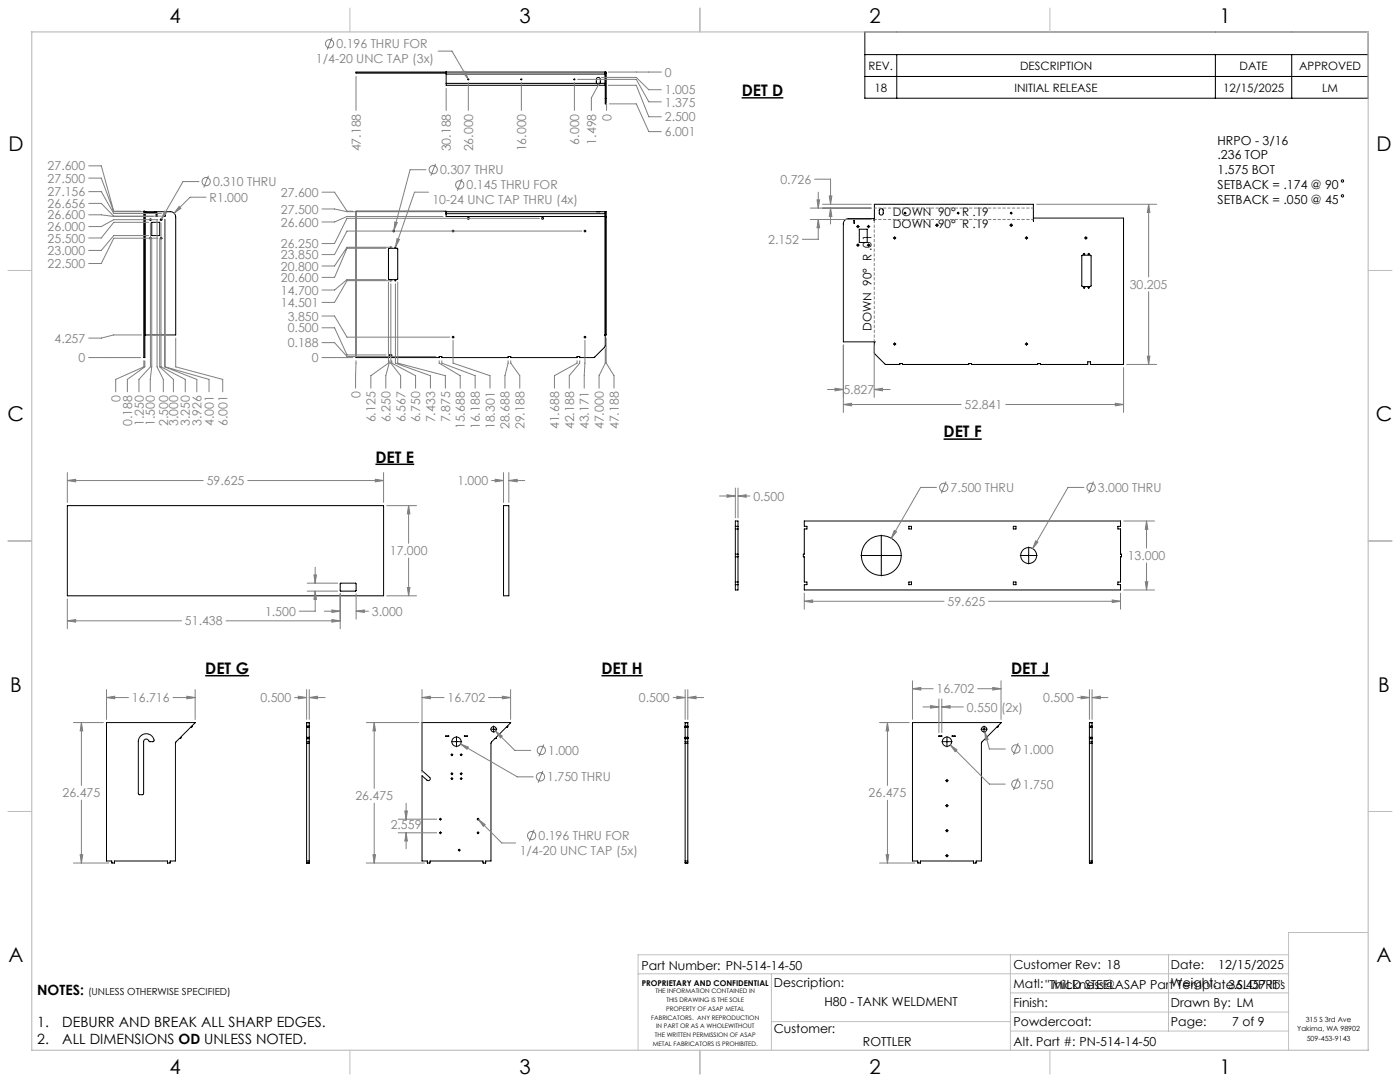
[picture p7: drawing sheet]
<svg xmlns="http://www.w3.org/2000/svg" width="559mm" height="432mm" viewBox="0 0 559 432" stroke-linecap="round" stroke-linejoin="round" font-family="sans-serif">
<g fill="none" stroke="#000" stroke-width=".4">
<path d="M345.2 12.7h200.9v26.5h-200.9zM178 29.2l.1-.4v.8M178 29.2h.1M178.1 33.3v.7h63.4v-.7h-2.1M178.1 29.6v3.7M178.1 33.3h60.1M238.2 33.3l-.2-1.6a.79 .79 0 0 1 .8-.8 .79 .79 0 0 1 .8 .8l-.2 1.6M238.2 33.3l.6 .2 .6-.2M238.2 33.3h1.2M241.5 28.8v.8h-63.4M241.5 28.8l.5 .4M241.5 29.2h.1"/>
<path d="M241.6 39.3v2.2h.4v-2.2M241.6 28.8h.1M241.6 28.8h-99.5v.4h35.9M241.6 29.2v10.1M241.6 39.3h.4M241.6 29.2h.4M242 29.2v10.1M345.2 21.8h200.9M345.2 30.5h200.9M357.9 21.8v17.4M485.1 21.8v17.4M515.6 21.8v17.4"/>
<path d="M57.4 84.3h.4v58.4h-.4zM57.8 84.6l.4-.1v.4M57.9 84.5h10.1a2.11 2.11 0 0 1 2.1 2.1v47.1h-12.2M57.9 84.5v.1M57.9 85.1v48.6M58.2 84.9l-.3 .4M58.2 84.9h3.7M60.6 88.7h3.1v5.3h-3.1zM61.9 84.9v-.4h.3l.5 .8M61.9 84.9l.4 .4M62.3 85.3v1.1h.4v-1.1M62.3 85.3h.4"/>
<path d="M65.7 85.2l.2 1.1zM155.2 99.2h3.5v12.2l-.2 .2h-3.2l-.3-.3zM178.1 85.3v1.1h63.4M178.1 85.3h63.4M238.2 84.5h1.2M238.2 84.5h-60.1v.8M239.4 84.5h2.6v2.1M241.5 85.3l.1-.8v2.1h.4M241.5 85.3h.1M241.5 85.3l.1 52.8-4.2 4.4-6 .2v-.4h-1.1v.4h-26.4v-.4h-1.1v.4h-26.4v-.4h-1.1v.4h-18.9v-1.1h-1.1v1.1h-13.2v-58.4h35.9l.1 1.1M242 86.6v47.1h-.6M340.9 88l.1 1z"/>
<path d="M341.9 97.8h.1M341.9 90.4h.1M342.2 97.8h.5M342.2 90.4h.5M342.4 89.9v.1M342.4 90.2v.4M342.4 90.8v.1M342.4 97.3v.1M342.4 97.6v.4M342.4 98.2v.2M342.9 97.8h.1M342.9 90.4h.1"/>
<path d="M343 91.5h3.1v5.3h-3.1zM346.1 97.8h.2M346.1 90.4h.2M346.5 97.8h.4M346.5 90.4h.4M346.7 89.9v.1M346.7 90.2v.4M346.7 90.8v.1M346.7 97.3v.1M346.7 97.6v.4M346.7 98.2v.2M347.1 97.8h.1"/>
<path d="M347.1 90.4h.1M351 83.6a.82 .82 0 0 1 .9-.3 .82 .82 0 0 1 .6 .7v1.1a.79 .79 0 0 1-.8 .7 .79 .79 0 0 1-.8-.7zM356.6 95h.1M356.9 95h.4M357.1 94.4v.1M357.1 94.8v.4M357.1 95.4v.1M357.5 95h.1M360.9 85.1h.8M361.3 84.6v.9M373.4 89.9h.2M373.8 89.9h.4"/>
<path d="M374 89.3v.2M374 89.7v.4M374 90.3v.2M374.4 89.9h.1M382 85.1h.9M382.4 84.6v.9M403 89.9h.2M403.2 85.1h.8M403.4 89.9h.4M403.6 84.6v.9M403.6 89.3v.2M403.6 89.7v.4"/>
<path d="M403.6 90.3v.2M404 89.9h.2M409.2 95h.1M409.5 95h.4M409.7 94.4v.1M409.7 94.8v.4M409.7 95.4v.1M410.1 95h.1M412.5 88.2h.1M412.5 87h36v58.5h-13.3v-1.1h-1v1.1h-18.9v-.4h-1.1v.4h-26.5v-.4h-1v.4h-26.5v-.4h-1v.4l-6-.2-4.2-4.3v-4.5l.2-.1h-12.6v-47a2.1 2.1 0 0 1 2.1-2.2h10.2l.1 .8v-6.5h63.5v6.7M432.9 95h.1M433.2 95h.4"/>
<path d="M433.4 94.4v.1M433.4 94.8v.4M433.4 95.4v.1M433.8 95h.2M431.9 101.9l3.4-.1 .2 .3v12l-.2 .2-3.5-.1zM432.4 114.8h.7M432.4 101.4h.7M432.7 101.1v.7M432.7 114.4v.7M434.2 114.8h.7M434.2 101.4h.7M434.6 101.1v.7"/>
<path d="M434.6 114.4v.7M57.8 133.7h.1M241.4 133.7h.1M241.5 133.7h.1M356.6 137.3h.1M356.9 137.3h.4M357.1 136.8v.1M357.1 137.1v.4M357.1 137.7v.1M357.5 137.3h.1M409.2 137.3h.1M409.5 137.3h.4"/>
<path d="M409.7 136.8v.1M409.7 137.1v.4M409.7 137.7v.1M410.1 137.3h.1M26.9 201.8h126.2v36h-126.2zM201 201.8h2.1v36h-2.1zM293.5 207.9h1.1v27.5h-1.1zM293.5 211.1h1.1M293.5 210h1.1M321 207.9h126.3v2.1h-1.1v1.1h1.1v10.1h.3v1h-.3v10.1h-1.1v1h1.1v2.1h-126.3v-2.1h1.1v-1h-1.1v-10.1h-.4v-1h.4v-10.1h1.1v-1.1h-1.1zM351.8 213.5v7.8M362.8 210h1v1.1h-1z"/>
<path d="M404.5 210h1v1.1h-1zM410.6 218.3v3M135.9 232.8l6-.1 .2 3-.1 .2h-6.1zM293.5 233.3h1.1M293.5 232.3h1.1M293.5 222.2h1.1M293.5 221.2h1.1M343.6 221.7h7.7M351.5 221.7h.5M351.8 221.5v.4M351.8 222.1v7.7M352.2 221.7h7.7"/>
<path d="M362.8 232.3h1v1h-1zM404.5 232.3h1v1h-1zM407.2 221.7h3M410.4 221.7h.4M410.6 221.5v.4M410.6 222.1v3M411 221.7h3M42.5 288.4h35.4l-1.3 1.4 .1 .2-.3 .3-.2-.2-6.2 6.4v47.1h-2.1l-.1 .8h-.9v-.8h-21.2l-.1 .8h-.9l-.1-.8h-2.1zM55.9 294l1.3-1 1.2-.2 1.5 .4 1.3 1.3a.8 .8 0 0 1 .4 .8 .8 .8 0 0 1-.6 .7l-1.4-.1-.4-.6-.8-.4-1 .7-.1 21-.3 .5h-1.4l-.4-.3v-21.1zM122.4 288.4h1M122.4 289.9l1 .1zM122.4 290.3h.1"/>
<path d="M122.4 294.4v.1M122.4 296.1v.6M122.4 290.3h1M122.4 294.7h1M122.4 289.8h1M122.4 288.4v6M122.4 294.5v1.6M122.4 296.7v47.6M122.4 294.3h1M122.4 294.5h1M122.4 294.4h1M122.4 296.1h1"/>
<path d="M122.4 296.7h1M123.4 290.3h.1M123.4 294.4v.1M123.4 294.7v.1M123.4 296.1v.6M123.4 288.4v6M123.4 294.5v1.6M123.4 296.7v47.6M168.5 288.4h35.3l-1.3 1.4 .2 .2-.3 .3-.3-.2-6.1 6.5v47h-2.1l-.1 .8h-1v-.8h-21.2v.8h-1v-.8h-2.1v-34l2.2 1.9 .7-.1 .3-.5-.1-.6-3.1-2.8zM177.9 293.7h1.2v.2h-1.2zM180.2 296h1.6M182 296h.4"/>
<path d="M182.2 293.9v1.7M182.2 295.8v.4M182.2 296.4v1.7M182.6 296h1.7M185.3 293.7h1.2v.2h-1.2zM195.8 291h.8M196.8 291h.4M197 289.7v.9M197 290.8v.4M197 291.4v.9M197.4 291h.9M273.5 288.4h1"/>
<path d="M273.5 289.9l1 .1zM273.5 290.3h.1M273.5 294.4v.1M273.5 296.1v.6M273.5 290.3h1M273.5 294.7h1M273.5 289.8h1M273.5 294.3h1M273.5 294.5h1M273.5 294.4h1M273.5 296.1h1M273.5 296.7h1"/>
<path d="M273.5 288.4v6M273.5 294.5v1.6M273.5 296.7v47.6M274.5 290.3h.1M274.5 294.4v.1M274.5 294.7v.1M274.5 296.1v.6M274.5 288.4v6M274.5 294.5v1.6M274.5 296.7v47.6M364.2 288.4h35.4l-1.3 1.4 .1 .2-.3 .3-.2-.2-6.2 6.5v47h-2.1v.8h-1l-.1-.8h-21.1l-.1 .8h-.9l-.1-.8h-2.1zM374.8 293.7h1.1v.2h-1.1z"/>
<path d="M375.9 296h1.6M377.8 296h.4M378 293.9v1.7M378 295.8v.4M378 296.4v1.7M378.4 296h1.6M380 293.7h1.2v.2h-1.2zM391.5 291h.9M392.6 291h.4M392.8 289.7v.9M392.8 290.8v.4M392.8 291.4v.9"/>
<path d="M393.2 291h.9M434.8 288.4h1.1M434.8 289.9l1.1 .1zM434.8 290.3h.1M434.8 294.4v.1M434.8 296.1v.6M434.8 290.3h1.1M434.8 294.7h1.1M434.8 289.8h1.1M434.8 294.3h1.1M434.8 294.5h1.1M434.8 294.4h1.1"/>
<path d="M434.8 296.1h1.1M434.8 296.7h1.1M434.8 288.4v6M434.8 294.5v1.6M434.8 296.7v47.6M435.9 290.3h.1M435.9 294.4v.1M435.9 294.7v.1M435.9 296.1v.6M435.9 288.4v6M435.9 294.5v1.6M435.9 296.7v47.6"/>
<path d="M180 308.8h.8M180 310.7h.8M180 301.2h.8M180.4 300.8v.8M180.4 308.4v.8M180.4 310.3v.8M183.7 308.8h.8M183.7 310.7h.8M183.7 301.2h.8M184.1 300.8v.8M184.1 308.4v.8M184.1 310.3v.8"/>
<path d="M377.4 311.5h.1M377.8 311.5h.4M378 311v.1M378 311.3v.4M378 312v.1M378.4 311.5h.1M175.4 326.9h.8M175.4 332.4h.8M175.8 326.5v.8M175.8 331.9v.9M182.9 339.3h.8M183.3 338.8v.9"/>
<path d="M190.4 326.9h.8M190.4 332.4h.8M190.8 326.5v.8M190.8 331.9v.9M377.4 331.5h.1M377.4 321.5h.1M377.8 331.5h.4M377.8 321.5h.4M378 321v.1M378 321.3v.4M378 321.9v.2M378 331v.1"/>
<path d="M378 331.3v.4M378 331.9v.1M378.4 331.5h.1M378.4 321.5h.1M122.4 344.3h1M122.4 343.6h1M273.5 344.3h1M273.5 343.6h1M377.4 341.5h.1M377.8 341.5h.4M378 341v.1M378 341.3v.4"/>
<path d="M378 341.9v.1M378.4 341.5h.1M434.8 344.3h1.1M434.8 343.6h1.1"/>
<circle cx="186.9" cy="31.7" r=".21"/>
<circle cx="208.1" cy="31.7" r=".21"/>
<circle cx="229.3" cy="31.7" r=".21"/>
<circle cx="535.8" cy="72.2" r=".47"/>
<circle cx="535.8" cy="78.2" r=".47"/>
<circle cx="60.1" cy="95" r=".33"/>
<circle cx="60.1" cy="87.6" r=".33"/>
<circle cx="64.3" cy="95" r=".33"/>
<circle cx="64.3" cy="87.6" r=".33"/>
<circle cx="156" cy="98.7" r=".15"/>
<circle cx="157.1" cy="92.2" r=".32"/>
<circle cx="157.8" cy="98.7" r=".15"/>
<circle cx="180.8" cy="92.2" r=".33"/>
<circle cx="187" cy="87.1" r=".37"/>
<circle cx="216.6" cy="87.1" r=".37"/>
<circle cx="233.5" cy="92.2" r=".32"/>
<circle cx="342.4" cy="90.4" r=".33"/>
<circle cx="342.4" cy="97.8" r=".33"/>
<circle cx="346.7" cy="90.4" r=".33"/>
<circle cx="346.7" cy="97.8" r=".33"/>
<circle cx="357.1" cy="95" r=".32"/>
<circle cx="361.3" cy="85.1" r=".2"/>
<circle cx="374" cy="89.9" r=".36"/>
<circle cx="382.4" cy="85.1" r=".2"/>
<circle cx="403.6" cy="89.9" r=".36"/>
<circle cx="403.6" cy="85.1" r=".2"/>
<circle cx="409.7" cy="95" r=".32"/>
<circle cx="433.4" cy="95" r=".32"/>
<circle cx="156" cy="112" r=".14"/>
<circle cx="157.8" cy="112" r=".14"/>
<circle cx="432.7" cy="114.8" r=".15"/>
<circle cx="432.7" cy="101.4" r=".15"/>
<circle cx="434.6" cy="114.8" r=".15"/>
<circle cx="434.6" cy="101.4" r=".15"/>
<circle cx="180.8" cy="134.5" r=".33"/>
<circle cx="233.5" cy="134.5" r=".32"/>
<circle cx="357.1" cy="137.3" r=".32"/>
<circle cx="409.7" cy="137.3" r=".32"/>
<circle cx="351.8" cy="221.7" r="7.9"/>
<circle cx="410.6" cy="221.7" r="3.2"/>
<circle cx="182.2" cy="296" r="1.86"/>
<circle cx="197" cy="291" r="1.06"/>
<circle cx="378" cy="296" r="1.86"/>
<circle cx="392.8" cy="291" r="1.06"/>
<circle cx="180.4" cy="310.7" r=".22"/>
<circle cx="180.4" cy="301.2" r=".22"/>
<circle cx="180.4" cy="308.8" r=".21"/>
<circle cx="184.1" cy="310.7" r=".22"/>
<circle cx="184.1" cy="301.2" r=".22"/>
<circle cx="184.1" cy="308.8" r=".21"/>
<circle cx="378" cy="311.5" r=".32"/>
<circle cx="175.8" cy="326.9" r=".21"/>
<circle cx="175.8" cy="332.4" r=".21"/>
<circle cx="183.3" cy="339.3" r=".21"/>
<circle cx="190.8" cy="332.4" r=".21"/>
<circle cx="190.8" cy="326.9" r=".21"/>
<circle cx="378" cy="321.5" r=".31"/>
<circle cx="378" cy="331.5" r=".32"/>
<circle cx="378" cy="341.5" r=".32"/>
</g>
<g fill="none" stroke="#808080" stroke-width=".4">
<path d="M132.5 15.1l-1.9 4.7M142.1 30.4v13.7M174.9 20.4h5.5l6.4 11.1M178.1 35.3v8.8M184.7 28.9l.9-.5 1.2 3.1zM186.9 32.9v11.2M208.1 32.9v11.2M229.3 32.9v11.2M230.5 31.7h23.5l5 8.9h5M238.8 32.9v1.1l-2.8 5.1v5M240.1 30.9h13.9l5 4.9h5M242.8 28.8h21.2"/>
<path d="M242.8 34h11.2l5 12.6h5M242 41.5l.1 2.6M243.2 41.5h10.8l5 11h5M35.4 71.1h5l5 13.4h11.5M35.4 66.2h5l5 18.1h10.7M35.4 76.5h5l5 8.7h19.1M79.4 72.5h-6.3l-8.6 14.9M82.2 78.7h-6.3l-6.4 6.4M83.2 70.1l-1.8 4.7M128.5 76.7h5l5 7.6h2.3M170 67.7h-6.3l-6.5 24.2M171 76.7h-5.5l-7.6 21.8"/>
<path d="M173.8 65.4l-1.8 4.7M184.4 71.4l-1.8 4.7M325.2 71.5h6.3v10M326.1 79.8h1l-.5 3.2zM326.6 76.7v6.3M331 78.2h1l-.5 3.3zM35.4 85.7h5l5 .7h15.6M35.4 81.2h5l5 5.1h19.1M59.3 94h-13.9l-5 5.9h-5M59.3 88.7h-13.9l-5 6.3h-5M60 88.9v57.5l-4.5 5v5M60.6 95.3v51.1l-.6 5v5"/>
<path d="M62.7 87.7v58.7l2.5 5v5M63 95.1h-17.6l-5 10.1h-5M63 87.7h-17.6l-5 2.7h-5M63.7 95.3v51.1l5.5 5v5M64.3 88.9v57.5l9.6 5v5M65.7 84.2l.8 .6-2 2.6zM65.7 87.5v58.9l12.9 5v5M65.9 87.5v58.9l17.5 5v5M71.5 82.4l.7 .7-2.7 2zM128.5 83.4h5l5 1.1h38.3M154.1 99.1h-15.6l-5 11.6h-5M156.6 98.7h-18.1l-5 7.5h-5"/>
<path d="M157.6 88.6l1 .2-1.4 3.1zM158.5 95.2l1 .4-1.6 2.9zM176.8 86.4h-38.3l-5 2.2h-5M215.3 87.1h-76.8l-5 10.1h-5M232.2 92.2h-93.7l-5 9.4h-5M323.4 83h24.3M323.4 87.6h24.3M326.6 87.6l.5 3.3h-1zM326.6 87.6v7.9h-6.3M328.3 81.5h19.4M331.5 83l.5 3.4h-1zM331.5 83v6.4"/>
<path d="M413.7 81.5h47.9M458.5 81.5l.5 3.3h-1.1zM458.5 81.5v29M154.1 111.6h-15.6l-5 4.1h-5M155 112.6v32.3l-7 5v5M156 113.3v31.6l3.9 5v5M156.6 112h-18.1l-5 8.7h-5M157.8 113.3v31.6l14 5v5M158.7 112.6v32.3l19.1 5v5M458.5 116.4v29.1M56.6 133.7h-11.2l-5 1.2h-5M70.1 134.9v11.5l18.8 5v5"/>
<path d="M128.5 136.7h5l5 5.6h35.5M128.5 130.8h5l5 10.8h15.6M128.5 126.1h5l5 8.4h41.1M180.8 135.8v9.1l14.8 5v5M233.5 135.8l-.3 19.1M241.6 139.2v5.7l-2.5 5v5M242 134.9v10l3.1 5v5M336.6 137.7v26.9M348.9 137.7v20.9M35.4 142.7h20.7M57.4 144v2.4l-11.2 5v5M57.8 144v2.4l-7 5v5"/>
<path d="M128.5 142.7h12.3M142.1 144l-.2 10.9M155.3 144v.9l-1.3 5v5M156.4 144v.9l9.5 5v5M175.3 144v.9l8.4 5v5M176.4 144v.9l13.3 5v5M202.8 144l-1.3 5.9v5M203.9 144v.9l3.6 5v5M230.3 144v.9l-9 5v5M231.4 144v.9l-4.2 5v5M330.3 155.4h6.3M333.3 154.9l3.3 .5-3.3 .6z"/>
<path d="M348.9 155.4l3.3-.5v1.1zM348.9 155.4h6.4M448.5 146.7v17.9M449.7 145.5h11.9M457.9 142.1h1.1l-.5 3.4zM336.6 161.4l3.3-.5v1.1zM336.6 161.4h47M401.4 161.4h47.1M445.2 160.9l3.3 .5-3.3 .6zM26.9 191.8l3.3-.5v1zM26.9 188.6v11.9M26.9 191.8h54.2"/>
<path d="M98.9 191.8h54.2M149.8 191.3l3.3 .5-3.3 .5zM153.1 188.6v11.9M196.2 191.8h4.8M197.7 191.3l3.3 .5-3.3 .5zM201 188.6v11.9M203.1 191.8l3.3-.5v1zM203.1 191.8h6.3M203.1 188.6v11.9M287.2 197.9h6.3M290.2 197.4l3.3 .5-3.3 .5zM293.5 194.8v11.9"/>
<path d="M294.6 197.9l3.3-.5v1zM294.6 194.8v11.9M294.6 197.9h4.7M373.8 194.5h-6.3l-11.8 20.3M377.6 192.2l-1.9 4.7M432.6 194.5h-6.3l-14.1 24.4M436.5 192.2l-1.9 4.7M154.4 201.8h11.9M163.1 201.8l.5 3.3h-1zM163.1 201.8v15M356.9 211.7l.9 .5-2.1 2.6zM413.4 215.8l.9 .6-2.1 2.5z"/>
<path d="M448.5 207.9h12.3M457.6 207.9l.6 3.3h-1.1zM457.6 207.9v10.9M26.9 239v11.9M122.6 235.9h12.2M122.6 232.7h12.2M125.3 229.4h1l-.5 3.3zM125.8 235.9l.5 3.3h-1zM125.8 235.9v8h-6.3M125.8 226.4v6.3M135.8 236.9v14M142.1 236.9v10.2"/>
<path d="M154.4 237.8h11.9M162.6 234.5h1l-.5 3.3zM163.1 222.7v15.1M321 240l3.3-.6v1.1zM321 236.7v6.4M321 240h55.8M394.6 240h52.7M443.9 239.4l3.4 .6-3.4 .5zM447.3 236.7v6.4M448.5 235.4h12.3M457.1 232.2h1.1l-.6 3.2zM457.6 224.6v10.8"/>
<path d="M26.9 247.8l3.3-.5v1zM26.9 247.8h45.6M90.2 247.8h45.6M129.4 243.9h6.4M132.5 243.4l3.3 .5-3.3 .5zM132.5 247.3l3.3 .5-3.3 .5zM142.1 243.9l3.3-.5v1zM142.1 243.9h5M42.5 278.4l3.3-.6v1.1zM42.5 275.2v11.9M42.5 278.4h8.8M69.1 278.4h8.8"/>
<path d="M74.6 277.8l3.3 .6-3.3 .5zM77.9 275.2v12M117.6 278.4h4.8M119.1 277.8l3.3 .6-3.3 .5zM122.4 275.2v11.9M123.4 278.4l3.3-.6v1.1zM123.4 278.4h6.4M123.4 275.2v11.9M168.5 278.4l3.3-.6v1.1zM168.5 278.4h8.7M168.5 275.2v33.1M195 278.4h8.8"/>
<path d="M200.5 277.8l3.3 .6-3.3 .5zM203.8 275.2v11.9M268.7 278.4h4.8M270.2 277.8l3.3 .6-3.3 .5zM273.5 275.2v11.9M274.5 278.4l3.3-.6v1.1zM274.5 278.4h6.4M274.5 275.2v11.9M364.2 274.8l3.3-.4v1zM364.2 271.7v15.4M364.2 274.8h8.3M374.8 278.9v13.5"/>
<path d="M375.9 278.9v13.5M390.2 274.8h9.4M396.3 274.4l3.3 .4-3.3 .6zM399.6 271.7v15.4M430.1 278.4h4.7M431.5 277.8l3.3 .6-3.3 .5zM434.8 275.2v11.9M435.9 278.4l3.3-.6v1.1zM435.9 278.4h6.3M435.9 275.2v11.9M29.3 288.4h11.9M32.5 288.4l.5 3.3h-1z"/>
<path d="M32.5 288.4v25M146.2 288.4h21M149.4 288.4l.5 3.3h-1zM149.4 288.4v26.2M183.8 296.9l3.1 1.2-.5 .9zM183.8 296.9l22.7 13.1h6.3M197.8 291.8l2.7 2-.8 .7zM197.8 291.8l7.7 7.7h6.3M217 297.1l-1.9 4.7M351 288.4h11.9M354.2 288.4l.5 3.3h-1zM354.2 288.4v25"/>
<path d="M368.4 282.1h6.4M371.4 281.6l3.4 .5-3.4 .5zM375.9 282.1l3.3-.5v1zM375.9 282.1h8.6M379.3 297.3l2.7 2-.8 .7zM379.3 297.3l15.6 15.6h6.3M393.1 292l1.3 3.1-1 .2zM393.1 292l1.8 6.9h6.3M406.4 296.5l-1.9 4.7M32.5 319.3v25.1M216.7 307.7l-1.9 4.6M354.2 319.3v25.1"/>
<path d="M406.4 310.6l-1.9 4.7M149.4 320.5v23.9M158.9 326.9h15.4M158.9 332.4h15.4M161.6 323.6h1l-.5 3.3zM162.1 332.4l.5 3.2h-1zM162.1 320.6v6.3M162.1 332.4v6.3M191 327.1l2.6 1.9-.7 .8zM191 327.1l9.3 9.3h5.5M213.1 331.1l-1.9 4.7M29.3 344.4h14.1"/>
<path d="M32 341.1h1l-.5 3.3zM146.2 344.4h23.2M148.9 341.1h1l-.5 3.3zM351 344.4h14.1M353.7 341.1h1l-.5 3.3z"/>
<circle cx="131.6" cy="17.4" r="1.65"/>
<circle cx="82.3" cy="72.5" r="1.65"/>
<circle cx="172.9" cy="67.7" r="1.65"/>
<circle cx="183.5" cy="73.7" r="1.65"/>
<circle cx="376.7" cy="194.5" r="1.65"/>
<circle cx="435.5" cy="194.5" r="1.65"/>
<circle cx="216.1" cy="299.5" r="1.65"/>
<circle cx="405.5" cy="298.9" r="1.65"/>
<circle cx="215.7" cy="310" r="1.65"/>
<circle cx="405.5" cy="312.9" r="1.65"/>
<circle cx="212.2" cy="333.5" r="1.65"/>
</g>
<path d="M296 39h16.7M376.6 175.3h15.3M149.9 185.3h15.4M81.9 269.7h17.5M240.1 269.7h16.5M403.6 269.7h15.2" fill="none" stroke="#000" stroke-width=".6"/>
<path d="M349 136.4v-48.4" fill="none" stroke="#808080" stroke-width=".4" stroke-dasharray="1.3 .6" stroke-dashoffset=".2" stroke-linecap="butt"/>
<path d="M349 87.6h63.5M412.5 83h-63.5" fill="none" stroke="#808080" stroke-width=".4" stroke-dasharray="1.3 .6" stroke-dashoffset=".3" stroke-linecap="butt"/>
<g fill="none" stroke="#c0c0c0" stroke-width=".4">
<path d="M139.7 3.2v9.5M279.4 3.2v9.5M419.1 3.2v9.5M3.1 107.9h9.6M546.1 107.9h9.5M3.1 215.9h9.6M546.1 215.9h9.5M3.1 323.8h9.6M546.1 323.8h9.5M546.1 372.1h-31.8v47M254.7 388.6h259.6M307.9 388.6v30.5"/>
<path d="M403.3 381v38.1M403.3 396.2h111M466.4 381v30.5M514.3 381h-259.6v38.1M139.7 419.1v9.6M279.4 419.1v9.6M307.9 407.7h95.4M403.3 403.9h111M403.3 411.5h111M419.1 419.1v9.6"/>
</g>
<path d="M12.7 12.7h533.4v406.4h-533.4z" fill="none" stroke="#c0c0c0" stroke-width=".5"/>
<path d="M26.9 191.8l3.3-.5v1zM149.8 191.3l3.3 .5-3.3 .5zM163.1 201.8l.5 3.3h-1zM162.6 234.5h1l-.5 3.3zM125.8 235.9l.5 3.3h-1zM125.3 229.4h1l-.5 3.3zM132.5 243.4l3.3 .5-3.3 .5zM142.1 243.9l3.3-.5v1zM26.9 247.8l3.3-.5v1zM132.5 247.3l3.3 .5-3.3 .5zM197.7 191.3l3.3 .5-3.3 .5zM203.1 191.8l3.3-.5v1zM457.6 207.9l.6 3.3h-1.1zM457.1 232.2h1.1l-.6 3.2zM443.9 239.4l3.4 .6-3.4 .5zM321 240l3.3-.6v1.1zM356.9 211.7l-1.2 3.1 2.1-2.6zM413.4 215.8l-1.2 3.1 2.1-2.5zM294.6 197.9l3.3-.5v1zM290.2 197.4l3.3 .5-3.3 .5zM32.5 288.4l.5 3.3h-1zM32 341.1h1l-.5 3.3zM74.6 277.8l3.3 .6-3.3 .5zM42.5 278.4l3.3-.6v1.1zM119.1 277.8l3.3 .6-3.3 .5zM123.4 278.4l3.3-.6v1.1zM149.4 288.4l.5 3.3h-1zM148.9 341.1h1l-.5 3.3zM168.5 278.4l3.3-.6v1.1zM200.5 277.8l3.3 .6-3.3 .5zM197.8 291.8l1.9 2.7 .8-.7zM191 327.1l1.9 2.7 .7-.8zM183.8 296.9l2.6 2.1 .5-.9zM161.6 323.6h1l-.5 3.3zM162.1 332.4l.5 3.2h-1zM270.2 277.8l3.3 .6-3.3 .5zM274.5 278.4l3.3-.6v1.1zM364.2 274.8l3.3-.4v1zM396.3 274.4l3.3 .4-3.3 .6zM354.2 288.4l.5 3.3h-1zM353.7 341.1h1l-.5 3.3zM379.3 297.3l1.9 2.7 .8-.7zM393.1 292l.3 3.3 1-.2zM371.4 281.6l3.4 .5-3.4 .5zM375.9 282.1l3.3-.5v1zM431.5 277.8l3.3 .6-3.3 .5zM435.9 278.4l3.3-.6v1.1zM157.6 88.6l-.4 3.3 1.4-3.1zM158.5 95.2l-.6 3.3 1.6-2.9zM65.7 84.2l-1.2 3.2 2-2.6zM71.5 82.4l-2 2.7 2.7-2zM184.7 28.9l2.1 2.6-1.2-3.1zM457.9 142.1h1.1l-.5 3.4zM458.5 81.5l.5 3.3h-1.1zM445.2 160.9l3.3 .5-3.3 .6zM336.6 161.4l3.3-.5v1.1zM331.5 83l.5 3.4h-1zM331 78.2h1l-.5 3.3zM326.1 79.8h1l-.5 3.2zM326.6 87.6l.5 3.3h-1zM348.9 155.4l3.3-.5v1.1zM333.3 154.9l3.3 .5-3.3 .6z" fill="#808080"/>
<g font-size="8.1">
<text x="67.6" y="9.3">4</text>
<text x="207.3" y="9.3">3</text>
<text x="347" y="9.3">2</text>
<text x="486.7" y="9.3">1</text>
<text x="3.3" y="60.1">D</text>
<text x="549.4" y="60.1">D</text>
<text x="3" y="168">C</text>
<text x="549.1" y="168">C</text>
<text x="4" y="276">B</text>
<text x="550.1" y="276">B</text>
<text x="3.3" y="383.9">A</text>
<text x="549.4" y="383.9">A</text>
<text x="67.6" y="428.4">4</text>
<text x="207.3" y="428.4">3</text>
<text x="347" y="428.4">2</text>
<text x="486.7" y="428.4">1</text>
</g>
<g font-size="6.3">
<text x="296" y="38.4">DET D</text>
<text x="376.6" y="174.6">DET F</text>
<text x="149.9" y="184.6">DET E</text>
<text x="81.9" y="269">DET G</text>
<text x="240.1" y="269">DET H</text>
<text x="403.6" y="269">DET J</text>
</g>
<g font-size="5.6">
<text x="14.8" y="397.3">NOTES:</text>
<text x="14.8" y="409.9">1.</text>
<text x="24.8" y="409.9">DEBURR AND BREAK ALL SHARP EDGES.</text>
<text x="14.8" y="416.5">2.</text>
<text x="24.8" y="416.5">ALL DIMENSIONS OD UNLESS NOTED.</text>
</g>
<g font-size="4.9" fill="#808080">
<text x="134.3" y="19.3">0.196 THRU FOR</text>
<text x="126.1" y="25.2">1/4-20 UNC TAP (3x)</text>
<text x="265.4" y="30.6">0</text>
<text x="265.4" y="37.7">1.005</text>
<text x="265.4" y="42.5">1.375</text>
<text x="244" y="48.1" transform="rotate(-90 244 48.1)">0</text>
<text x="265.4" y="48.5">2.500</text>
<text x="231.2" y="57.7" transform="rotate(-90 231.2 57.7)">6.000</text>
<text x="237.9" y="57.7" transform="rotate(-90 237.9 57.7)">1.498</text>
<text x="265.4" y="54.4">6.001</text>
<text x="144" y="60.5" transform="rotate(-90 144 60.5)">47.188</text>
<text x="180" y="60.5" transform="rotate(-90 180 60.5)">30.188</text>
<text x="188.8" y="60.5" transform="rotate(-90 188.8 60.5)">26.000</text>
<text x="210" y="60.5" transform="rotate(-90 210 60.5)">16.000</text>
<text x="19" y="68">27.600</text>
<text x="175.7" y="69.6">0.307 THRU</text>
<text x="19" y="72.9">27.500</text>
<text x="85" y="74.3">0.310 THRU</text>
<text x="186.2" y="75.6">0.145 THRU FOR</text>
<text x="311.5" y="73.4">0.726</text>
<text x="19" y="83">26.656</text>
<text x="19" y="78.3">27.156</text>
<text x="83.6" y="80.6">R1.000</text>
<text x="112.1" y="78.5">27.600</text>
<text x="172.6" y="81.5">10-24 UNC TAP THRU (4x)</text>
<text x="19" y="87.6">26.600</text>
<text x="112.1" y="85.2">27.500</text>
<text x="19" y="92.3">26.000</text>
<text x="112.1" y="90.4">26.600</text>
<text x="19" y="101.8">23.000</text>
<text x="19" y="96.8">25.500</text>
<text x="112.1" y="99">26.250</text>
<text x="306.6" y="97.3">2.152</text>
<text x="19" y="107">22.500</text>
<text x="112.1" y="103.5">23.850</text>
<text x="112.1" y="112.6">20.600</text>
<text x="112.1" y="108">20.800</text>
<text x="112.1" y="117.6">14.700</text>
<text x="451" y="115.3">30.205</text>
<text x="112.1" y="122.5">14.501</text>
<text x="114.9" y="128">3.850</text>
<text x="21.8" y="136.8">4.257</text>
<text x="114.9" y="132.7">0.500</text>
<text x="114.9" y="138.6">0.188</text>
<text x="31.3" y="144.5">0</text>
<text x="124.4" y="144.5">0</text>
<text x="48.1" y="160.5" transform="rotate(-90 48.1 160.5)">0</text>
<text x="143.8" y="159" transform="rotate(-90 143.8 159)">0</text>
<text x="336.6" y="157.3">5.827</text>
<text x="385" y="163.3">52.841</text>
<text x="52.7" y="170.1" transform="rotate(-90 52.7 170.1)">0.188</text>
<text x="57.3" y="170.1" transform="rotate(-90 57.3 170.1)">1.250</text>
<text x="61.8" y="170.1" transform="rotate(-90 61.8 170.1)">1.500</text>
<text x="67.1" y="170.1" transform="rotate(-90 67.1 170.1)">2.500</text>
<text x="71.1" y="170.1" transform="rotate(-90 71.1 170.1)">3.000</text>
<text x="75.8" y="170.1" transform="rotate(-90 75.8 170.1)">3.250</text>
<text x="80.4" y="170.1" transform="rotate(-90 80.4 170.1)">3.926</text>
<text x="85.3" y="170.1" transform="rotate(-90 85.3 170.1)">4.001</text>
<text x="90.8" y="170.1" transform="rotate(-90 90.8 170.1)">6.001</text>
<text x="149.9" y="168.6" transform="rotate(-90 149.9 168.6)">6.125</text>
<text x="155.9" y="168.6" transform="rotate(-90 155.9 168.6)">6.250</text>
<text x="161.8" y="168.6" transform="rotate(-90 161.8 168.6)">6.567</text>
<text x="167.8" y="168.6" transform="rotate(-90 167.8 168.6)">6.750</text>
<text x="173.7" y="168.6" transform="rotate(-90 173.7 168.6)">7.433</text>
<text x="179.7" y="168.6" transform="rotate(-90 179.7 168.6)">7.875</text>
<text x="185.6" y="171.3" transform="rotate(-90 185.6 171.3)">15.688</text>
<text x="191.5" y="171.3" transform="rotate(-90 191.5 171.3)">16.188</text>
<text x="197.5" y="171.3" transform="rotate(-90 197.5 171.3)">18.301</text>
<text x="203.4" y="171.3" transform="rotate(-90 203.4 171.3)">28.688</text>
<text x="209.4" y="171.3" transform="rotate(-90 209.4 171.3)">29.188</text>
<text x="223.2" y="171.3" transform="rotate(-90 223.2 171.3)">41.688</text>
<text x="229.1" y="171.3" transform="rotate(-90 229.1 171.3)">42.188</text>
<text x="235.1" y="171.3" transform="rotate(-90 235.1 171.3)">43.171</text>
<text x="241" y="171.3" transform="rotate(-90 241 171.3)">47.000</text>
<text x="247" y="171.3" transform="rotate(-90 247 171.3)">47.188</text>
<text x="82.5" y="193.6">59.625</text>
<text x="182.6" y="193.6">1.000</text>
<text x="379.4" y="196.4">7.500 THRU</text>
<text x="438.2" y="196.4">3.000 THRU</text>
<text x="300.7" y="199.8">0.500</text>
<text x="155.6" y="221.6">17.000</text>
<text x="450.1" y="223.6">13.000</text>
<text x="105.8" y="245.8">1.500</text>
<text x="148.5" y="245.8">3.000</text>
<text x="378.2" y="241.8">59.625</text>
<text x="73.8" y="249.6">51.438</text>
<text x="52.7" y="280.2">16.716</text>
<text x="103.9" y="280.2">0.500</text>
<text x="178.6" y="280.2">16.702</text>
<text x="255" y="280.2">0.500</text>
<text x="373.8" y="276.7">16.702</text>
<text x="416.4" y="280.2">0.500</text>
<text x="385.9" y="284">0.550 (2x)</text>
<text x="218.8" y="301.3">1.000</text>
<text x="408.2" y="300.8">1.000</text>
<text x="218.5" y="311.9">1.750 THRU</text>
<text x="408.2" y="314.8">1.750</text>
<text x="25" y="318.2">26.475</text>
<text x="141.9" y="319.5">26.475</text>
<text x="346.7" y="318.2">26.475</text>
<text x="155.9" y="330.7">2.559</text>
<text x="214.9" y="335.3">0.196 THRU FOR</text>
<text x="207.4" y="341.2">1/4-20 UNC TAP (5x)</text>
</g>
<g font-size="4.9">
<text x="486" y="57.7">HRPO - 3/16</text>
<text x="486" y="63.6">.236 TOP</text>
<text x="486" y="69.5">1.575 BOT</text>
<text x="486" y="75.5">SETBACK = .174 @ 90</text>
<text x="486" y="81.4">SETBACK = .050 @ 45</text>
<text x="256.1" y="386.9">Part Number: PN-514-14-50</text>
<text x="404.6" y="386.8">Customer Rev: 18</text>
<text x="467.4" y="386.7">Date:</text>
<text x="486.2" y="386.7">12/15/2025</text>
<text x="308.9" y="393.8">Description:</text>
<text x="404.6" y="394.3">Matl:&quot;Thickness@ASAP Part Template.SLDPRT&quot;</text>
<text x="420" y="394.5">MILD STEEL</text>
<text x="467.4" y="394">Weight:</text>
<text x="490.4" y="394.5">36.457 lbs</text>
<text x="329.1" y="401.4">H80 - TANK WELDMENT</text>
<text x="404.6" y="401.9">Finish:</text>
<text x="467.4" y="401.7">Drawn By: LM</text>
<text x="308.9" y="412.4">Customer:</text>
<text x="404.6" y="409.6">Powdercoat:</text>
<text x="467.4" y="409.4">Page:</text>
<text x="491.8" y="409.6">7 of 9</text>
<text x="344.4" y="417.4">ROTTLER</text>
<text x="404.6" y="417.4">Alt. Part #: PN-514-14-50</text>
</g>
<g font-size="4.7">
<text x="356.4" y="86.4">DOWN 90° R .19</text>
<text x="356.4" y="90.9">DOWN 90° R .19</text>
<text x="347.9" y="132" transform="rotate(-90 347.9 132)">DOWN 90° R .01</text>
</g>
<g font-size="4.6">
<text x="346.7" y="27.9">REV.</text>
<text x="407.1" y="27.9">DESCRIPTION</text>
<text x="494.8" y="27.9">DATE</text>
<text x="518.5" y="27.9">APPROVED</text>
<text x="349" y="36.6">18</text>
<text x="404.9" y="36.6">INITIAL RELEASE</text>
<text x="488.2" y="36.6">12/15/2025</text>
<text x="527.7" y="36.6">LM</text>
</g>
<text font-size="3.9" x="35.1" y="397.3">(UNLESS OTHERWISE SPECIFIED)</text>
<text font-size="3.2" x="256.1" y="393.4">PROPRIETARY AND CONFIDENTIAL</text>
<g font-size="2.8">
<text x="521.2" y="407.7">315 S 3rd Ave</text>
<text x="517.8" y="411.5">Yakima, WA 98902</text>
<text x="521.6" y="415.3">509-453-9143</text>
</g>
<g font-size="2.5">
<text x="261.6" y="396.5">THE INFORMATION CONTAINED IN</text>
<text x="266" y="399.9">THIS DRAWING IS THE SOLE</text>
<text x="260" y="406.9">FABRICATORS. ANY REPRODUCTION</text>
<text x="265.9" y="403.4">PROPERTY OF ASAP METAL</text>
<text x="261.4" y="413.8">THE WRITTEN PERMISSION OF ASAP</text>
<text x="261.8" y="410.4">IN PART OR AS A WHOLEWITHOUT</text>
<text x="260.5" y="417.3">METAL FABRICATORS IS PROHIBITED.</text>
</g>
</svg>
